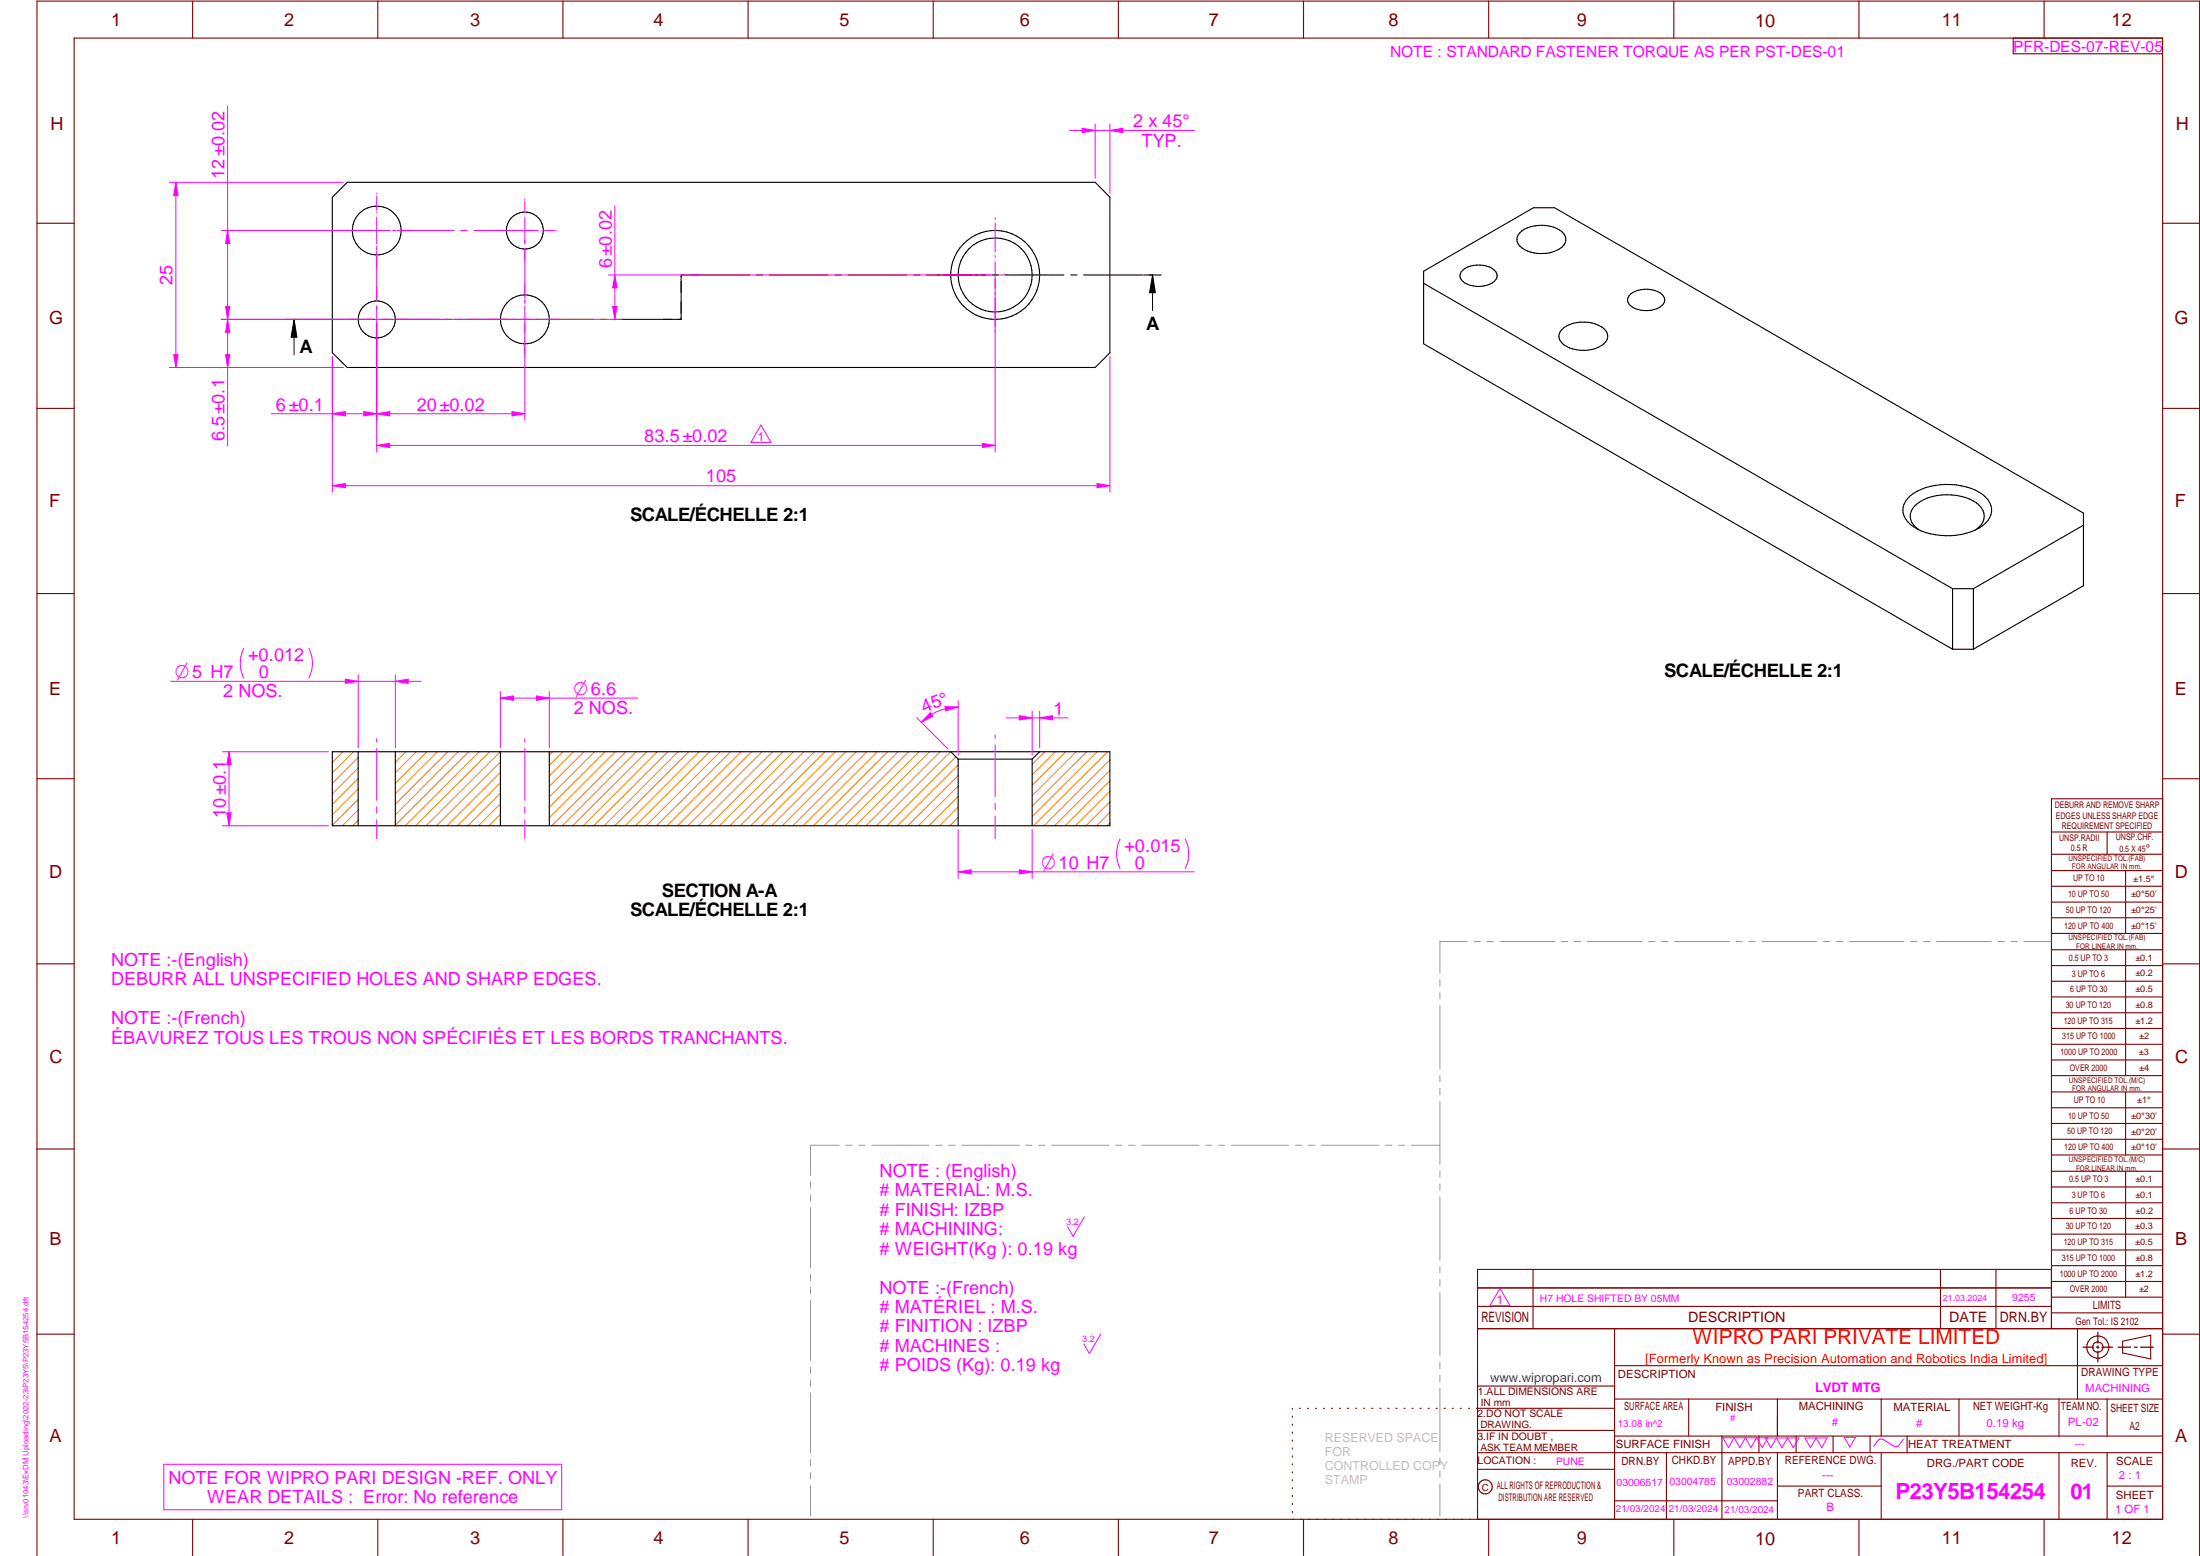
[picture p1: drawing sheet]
<svg xmlns="http://www.w3.org/2000/svg" width="594mm" height="420mm" viewBox="0 0 594 420" stroke-linecap="round" stroke-linejoin="round" font-family="sans-serif">
<g fill="none" stroke="#800000" stroke-width=".3">
<path d="M20 10.3h564v400h-564zM52 .3v10M102 .3v10M152 .3v10M202 .3v10M252 .3v10M302 .3v10M352 .3v10M402 .3v10M452 .3v10M502 .3v10M543.6 10.3v4.2h40.4"/>
<path d="M552 .3v10M10 60.3h10M584 60.3h10M10 110.3h10M584 110.3h10M10 160.3h10M584 160.3h10M10 210.3h10M584 215.7h-30v143.1M584 210.3h10M554 224.7h30M554 230.7h30"/>
<path d="M554 235.1h30M554 239.3h30M569 224.7v6M574 235.1v17M554 243.6h30M554 247.8h30M554 252.1h30M554 256.5h30M574 256.5v33.9M10 260.3h10M554 260.7h30M554 265h30"/>
<path d="M554 269.2h30M554 273.5h30M554 277.7h30M584 260.3h10M554 282h30M554 286.2h30M554 290.4h30M554 294.9h30M554 299.1h30M574 294.9v17M10 310.3h10M554 303.4h30"/>
<path d="M554 307.6h30M554 311.9h30M554 316.3h30M574 316.3v34M584 310.3h10M554 320.5h30M554 324.8h30M554 329h30M554 333.2h30M554 337.5h30M399 358.8h185M399 352.8h155"/>
<path d="M399 347.8h155M414 342.8v16M436 358.8v51.5M524 342.8v16M539 342.8v16M554 341.8h30M554 346h30M554 350.3h30M554 354.5h30M554 342.8h-155v67.5M561 358.8v19M10 360.3h10"/>
<path d="M399 374.3h37M436 368.8h148M436 377.8h148M456 377.8v10M480 377.8v10M508 377.8v10M529 377.8v10M556 377.8v10M569 377.8v10M573.2 362.2l7.6-1.6v6.3l-7.6-1.6zM584 360.3h10M349 380.3v.3"/>
<path d="M349 382.4v.3M349 384.6v.3M349 386.7v.3M349 388.8v.3M349 391v.3M349 393.1v.3M349 395.3v.3M349 397.4v.3M349 399.5v.3M350.9 380.3h.2M353.1 380.3h.2M355.2 380.3h.3"/>
<path d="M357.4 380.3h.3M359.6 380.3h.3M361.7 380.3h.3M363.9 380.3h.3M366.1 380.3h.3M368.3 380.3h.2M370.4 380.3h.3M372.6 380.3h.3M374.8 380.3h.3M376.9 380.3h.4M379.1 380.3h.3M381.3 380.3h.3"/>
<path d="M383.4 380.3h.4M385.6 380.3h.3M387.8 380.3h.3M390 380.3h.3M392.2 380.3h.3M394.3 380.3h.3M396.5 380.3h.3M398.7 380.3h37.3M399 386.2h37M399 396.7h37M436 387.8h148M450 392.3v18"/>
<path d="M465 387.8v22.5M475 387.8v4.5M480 392.3v18M485 387.8v4.5M495 387.8v4.5M505 387.8v4.5M508 392.3v18M515 387.8v4.5M556 392.3v18M569 392.3v18M584 392.3h-185M52 410.3v9.7"/>
<path d="M102 410.3v9.7M152 410.3v9.7M202 410.3v9.7M252 410.3v9.7M302 410.3v9.7M349 401.7v.3M349 403.8v.4M349 406v.3M349 408.1v.3M352 410.3v9.7M402 410.3v9.7M436 405.3h44"/>
<path d="M452 410.3v9.7M480 401.3h28M502 410.3v9.7M552 410.3v9.7M569 401.3h15M10 420v-419.7h584v419.7"/>
<circle cx="566.5" cy="363.8" r="2.99"/>
<circle cx="566.5" cy="363.7" r="1.41"/>
<circle cx="401.1" cy="401.5" r="1.9"/>
</g>
<path d="M566.5 359.7v3M562.5 363.8h2.9M566.1 363.8h.7M566.5 363.4v.7M566.5 364.9v2.8M567.6 363.8h2.9M572 363.8h3.4M576.3 363.8h.8M578 363.8h3.5" fill="none" stroke="#800000" stroke-width=".34"/>
<g fill="none" stroke="#949494" stroke-width=".27">
<path d="M396.2 254.3h-7.4v8.5M398.1 254.3h1.6M401.5 254.3h1.8M405 254.3h14.8M421.6 254.3h1.7M425.1 254.3h1.7M428.6 254.3h14.8M445.2 254.3h1.7M448.7 254.3h1.7M452.2 254.3h14.8M468.8 254.3h1.7M472.3 254.3h1.7"/>
<path d="M475.8 254.3h14.8M492.4 254.3h1.7M495.8 254.3h1.8M499.4 254.3h14.7M516 254.3h1.6M519.4 254.3h1.8M522.9 254.3h14.8M539.5 254.3h1.7M543 254.3h1.7M546.5 254.3h7.4M388.8 264.5v1.8M388.8 268.1v1.6"/>
<path d="M388.8 271.6v17M388.8 290.4v1.7M388.8 293.9v1.7M388.8 297.4v17M218.9 319.2v1.6M226.6 309.2h-7.7v8.1M228.4 309.2h1.7M231.9 309.2h1.7M235.4 309.2h15.5M252.7 309.2h1.7M256.2 309.2h1.7M259.7 309.2h15.5"/>
<path d="M277 309.2h1.7M280.5 309.2h1.7M284 309.2h15.5M301.2 309.2h1.8M304.8 309.2h1.7M308.3 309.2h15.5M325.5 309.2h1.7M329.1 309.2h1.6M332.6 309.2h15.4M349.8 309.2h1.7M353.3 309.2h1.7M356.8 309.2h15.5"/>
<path d="M374.1 309.2h1.7M377.6 309.2h1.7M381.1 309.2h7.7M388.8 316.2v1.7M388.8 319.7v1.7M218.9 322.6v1.8M218.9 326.1v16.2M388.8 323.2v17.1M218.9 344.1v1.8M218.9 347.6v1.7M218.9 351.2v16.1M388.8 342.1v1.6"/>
<path d="M388.8 345.6v1.7M388.8 349v17.1M218.9 369.1v1.7M218.9 372.6v1.8M218.9 376.1v16.2M388.8 367.9v1.7M388.8 371.4v1.7M388.8 374.9v17M218.9 394.1v1.8M218.9 397.6v1.7M388.8 393.7v1.7M388.8 397.2v1.7"/>
<path d="M218.9 401.2v8.1M388.8 400.7v8.6"/>
</g>
<g fill="none" stroke="#f0f" stroke-width=".27">
<path d="M101.7 52.2v.2M101.7 52.9v3.8M101.7 57.2v.2M101.7 58.6v7.2M141.7 53.8v.1M141.7 54.3v2.6M141.7 57.3v.1M141.7 58.6v7.2M268.7 58.8v.4M91.6 62.2h.3M92.4 62.2h3.8M96.7 62.2h.2"/>
<path d="M98.1 62.2h7.3M101.7 67.8v13.1M101.7 66.5v.9M106 62.2h.9M122.6 62.2h-15.3M124.4 62.2h1.7M127.9 62.2h17.4M141.7 67.1v.1M141.7 67.6v13.1M146.6 62.2h.1M147.1 62.2h2.6M150.1 62.2h.1"/>
<path d="M253.2 74.3h.5M254.8 74.3h7.7M263.5 74.3h.4M265.1 74.3h7.2M268.7 70.7v7.2M268.7 60.2v7.8M268.7 69v.4M268.7 79v.5M273.6 74.3h.4M275 74.3h7.7M283.8 74.3h.4M93.3 86.2h.1"/>
<path d="M93.8 86.2h2.6M96.8 86.2h.1M98.1 86.2h7.3M101.7 81.3v.1M101.7 82.6v7.2M101.7 91.1v.1M101.7 91.6v2.6M101.7 94.6v.1M106.5 86.2h.2M121 86.2h-13.9M122.8 86.2h1.7M126.3 86.2h11.1"/>
<path d="M138.1 86.2h7.2M141.7 82.6v7.2M141.7 91.1v.1M141.7 91.8v3.8M141.7 96.1v.3M141.7 81.1v.9M146.6 86.2h.1M147.3 86.2h3.8M151.6 86.2h.2M268.7 80.5v7.7M268.7 89.2v.5M292.8 328.6l-3 5.2-1.5-2.6"/>
<path d="M297.2 360.3l-3 5.2-1.5-2.6M44.2 395.4h107.5v12.3h-107.5zM465.2 388.2h12.2l-1.5 2.7-1.6-2.7-1.5 2.7-1.5-2.7-1.5 2.7-1.5-2.7-1.5 2.7zM476.7 388.3h9.1l-1.6 2.6-1.5-2.6-1.5 2.6-1.5-2.6-1.5 2.6zM487.4 388.3h6l-1.5 2.6-1.5-2.6-1.5 2.6zM498 388.1h3.1l-1.6 2.6zM514 388.6l-1.1 1.5a1.2 1.2 0 0 1-1.8 .3l-1.8-1.2a1.55 1.55 0 0 0-1.6-.6 1.55 1.55 0 0 0-1.2 1.1l-.5 .9"/>
</g>
<g fill="none" stroke="#000" stroke-width=".3">
<path d="M93.8 49.2h201.9l4 4.1v41.9l-4 4h-201.9l-4.1-3.9v-42zM384.4 76.5l142.9 82.5M395 72.9a7.1 7.1 0 0 1 8.9 .5 2.24 2.24 0 0 1-1.6 3.4 7.5 7.5 0 0 1-7.3-.8 1.9 1.9 0 0 1 0-3.1zM410.4 62.9a9.5 9.5 0 0 1 10-1.2 3.2 3.2 0 0 1 2.2 3.9 7.2 7.2 0 0 1-7.1 2.9 6.2 6.2 0 0 1-5.8-3.2 2.42 2.42 0 0 1 .7-2.4zM440.3 79.5a7.3 7.3 0 0 1 8.5 0 2.02 2.02 0 0 1-.6 3.4 7.5 7.5 0 0 1-7.9-.4 1.91 1.91 0 0 1 0-3zM421.7 89a9.4 9.4 0 0 1 11.4-.3 2.66 2.66 0 0 1-.6 4.6 9.5 9.5 0 0 1-10.8-.8 2.41 2.41 0 0 1 0-3.5zM515.1 134.6a15 15 0 0 1 11.8-3.7 13.6 13.6 0 0 1 9.9 4.1 4.7 4.7 0 0 1-1.4 6.9 18 18 0 0 1-18.6 .3 4.9 4.9 0 0 1-2.2-6.9zM527.3 159h5.6M527.3 159v16.3M532.9 159v16.3M533.5 143a4.1 4.1 0 0 0 .2-7.2 15.1 15.1 0 0 0-15.9 .2 4 4 0 0 0 .3 7M562.6 141.8l-29.7 17.2"/>
<path d="M527.3 175.3h5.6M532.9 175.3l29.7-17.1v-19.6l-142.8-82.5h-5.7l-29.7 17.1v19.6l142.9 82.5"/>
<circle cx="101.7" cy="62.2" r="6.6"/>
<circle cx="141.7" cy="62.2" r="5"/>
<circle cx="268.7" cy="74.2" r="10"/>
<circle cx="268.7" cy="74.3" r="12"/>
<circle cx="101.8" cy="86.2" r="5"/>
<circle cx="141.7" cy="86.2" r="6.6"/>
</g>
<g fill="none" stroke="#000" stroke-width=".27">
<path d="M202.5 74.3h-18.6v11.9h-18.3M204.3 74.3h1.7M207.8 74.3h15.9M225.5 74.3h1.7M229 74.3h15.9M246.7 74.3h1.7M250.2 74.3h15.9M267.9 74.3h1.7M271.4 74.3h15.9M289.1 74.3h1.7M292.6 74.3h16M308.8 74.3h4.8"/>
<path d="M311.2 74.3l.8 4.7h-1.6zM311.2 74.3v9.6M77 86.2h4.8M79.4 86.2v9.6M79.4 86.2l.8 4.9h-1.6zM82 86.2h15.6M99.4 86.2h1.7M102.9 86.2h15.6M120.3 86.2h1.7M123.8 86.2h15.6M141.2 86.2h1.8M144.7 86.2h15.7"/>
<path d="M162.1 86.2h1.8"/>
</g>
<path d="M311.2 74.3l.8 4.7h-1.6zM79.4 86.2l.8 4.9h-1.6z" fill="#000"/>
<g fill="none" stroke="#ff8000" stroke-width=".27">
<path d="M149.2 203l-.9 .8M152 203l-3.7 3.7M154.8 203l-6.5 6.5M157.7 203l-9.4 9.3M160.5 203l-12.2 12.2M163.4 203l-15.1 15M166.2 203l-17.9 17.8M169 203l-20 20M171.8 203l-20 20M174.7 203l-20.1 20M177.5 203l-20 20M180.3 203l-20 20"/>
<path d="M183.1 203l-20 20M186 203l-20 20M188.8 203l-20 20M191.6 203l-20 20M194.5 203l-20.1 20M197.3 203l-20 20M200.1 203l-20 20M202.9 203l-19.9 20M205.8 203l-20 20M208.6 203l-20 20M211.4 203l-20 20M214.2 203l-19.9 20"/>
<path d="M217.1 203l-20 20M219.9 203l-20 20M222.8 203l-20.1 20M225.6 203l-20 20M228.4 203l-20 20M231.2 203l-20 20M234.1 203l-20 20M236.9 203l-20 20M239.7 203l-20 20M242.5 203l-20 20M245.4 203l-20 20M248.2 203l-20 20"/>
<path d="M251 203l-20 20M253.9 203l-20.1 20M256.7 203l-20 20M258.1 204.4l-18.6 18.6M258.7 217.9l-5 5.1M258.7 215.1l-7.9 7.9M258.7 212.3l-10.7 10.7M258.7 209.4l-13.6 13.6M258.7 206.6l-16.3 16.4M282.1 203l-3.4 3.4M285 203l-6.3 6.2M287.8 203l-9.1 9"/>
<path d="M290.6 203l-11.9 11.9M293.4 203l-14.7 14.7M296.3 203l-17.6 17.5M299.1 203l-20 20M299.7 219.3l-3.6 3.7M299.7 216.5l-6.5 6.5M299.7 213.7l-9.3 9.3M299.7 210.8l-12.1 12.2M299.7 208l-14.9 15M299.7 205.2l-17.8 17.8M258.7 220.7l-2.2 2.3M299.7 222.2l-.8 .8"/>
</g>
<g fill="none" stroke="#ff8000" stroke-width=".27">
<path d="M89.8 203h-.1M92.6 203l-2.9 2.9M95.5 203l-5.8 5.7M96.7 204.6l-7 6.9M96.7 207.3l-7 7.1M96.7 210.2l-7 7M96.7 213l-7 7M96.7 215.9l-7 6.9M96.7 218.7l-4.3 4.3M109.6 203l-2.8 2.9M112.4 203l-5.6 5.7M115.3 203l-8.5 8.5"/>
<path d="M118.1 203l-11.3 11.3M120.9 203l-14.1 14.2M123.7 203l-16.9 17M126.6 203l-19.8 19.8M129.4 203l-20 20M132.2 203l-20 20M135.1 203l-20 20M135.1 205.7l-17.2 17.3M135.1 208.6l-14.4 14.4M135.1 211.4l-11.5 11.6M135.1 214.2l-8.7 8.8M135.1 217l-5.9 6"/>
<path d="M135.1 219.9l-3.1 3.1M96.7 221.5l-1.5 1.5M135.1 222.7l-.2 .3"/>
</g>
<path d="M89.7 203h210v20h-210zM96.7 203v20M106.8 203v20M135.1 203v20M148.3 203v20M256.7 203l2 2M258.7 205v18M258.7 205h20M278.7 205v18M280.7 203l-2 2" fill="none" stroke="#000" stroke-width=".3"/>
<path d="M59.7 86.2h41M59.7 99.2h33M60.9 95.8h1.2l-.6 3.4z" fill="none" stroke="#f0f" stroke-width=".27"/>
<path d="M60.9 95.8h1.2l-.6 3.4z" fill="#f0f"/>
<path d="M61.5 86.2l.6 3.5h-1.2z" fill="none" stroke="#f0f" stroke-width=".27"/>
<path d="M61.5 86.2l.6 3.5h-1.2z" fill="#f0f"/>
<path d="M61.5 86.2v34.2M89.7 96.3v17.2M101.7 87.3v26.2M89.7 111.7l3.6-.6v1.2z" fill="none" stroke="#f0f" stroke-width=".27"/>
<path d="M89.7 111.7l3.6-.6v1.2z" fill="#f0f"/>
<path d="M98.2 111.1l3.5 .6-3.5 .6z" fill="none" stroke="#f0f" stroke-width=".27"/>
<path d="M98.2 111.1l3.5 .6-3.5 .6z" fill="#f0f"/>
<path d="M101.7 87.3v26.2M141.7 87.3v26.2M73.3 111.7h28.4M101.7 111.7l3.5-.6v1.2z" fill="none" stroke="#f0f" stroke-width=".27"/>
<path d="M101.7 111.7l3.5-.6v1.2z" fill="#f0f"/>
<path d="M138.3 111.1l3.4 .6-3.4 .6z" fill="none" stroke="#f0f" stroke-width=".27"/>
<path d="M138.3 111.1l3.4 .6-3.4 .6z" fill="#f0f"/>
<path d="M59.7 62.2h41M59.7 86.2h41M60.9 82.8h1.2l-.6 3.4zM101.7 111.7h40" fill="none" stroke="#f0f" stroke-width=".27"/>
<path d="M60.9 82.8h1.2l-.6 3.4z" fill="#f0f"/>
<path d="M61.5 62.2l.6 3.5h-1.2z" fill="none" stroke="#f0f" stroke-width=".27"/>
<path d="M61.5 62.2l.6 3.5h-1.2z" fill="#f0f"/>
<path d="M61.5 28.6v57.6M45.7 49.2h47M47.5 49.2l.6 3.5h-1.2zM45.7 99.2h47" fill="none" stroke="#f0f" stroke-width=".27"/>
<path d="M47.5 49.2l.6 3.5h-1.2z" fill="#f0f"/>
<path d="M46.9 95.8h1.2l-.6 3.4z" fill="none" stroke="#f0f" stroke-width=".27"/>
<path d="M46.9 95.8h1.2l-.6 3.4z" fill="#f0f"/>
<path d="M295.7 33.5v14.7M299.7 35.2l3.5-.6v1.2zM299.7 33.5v18.7M47.5 49.2v50" fill="none" stroke="#f0f" stroke-width=".27"/>
<path d="M299.7 35.2l3.5-.6v1.2z" fill="#f0f"/>
<path d="M292.2 34.6l3.5 .6-3.5 .6z" fill="none" stroke="#f0f" stroke-width=".27"/>
<path d="M292.2 34.6l3.5 .6-3.5 .6z" fill="#f0f"/>
<path d="M288.7 35.2h33.9M268.7 75.3v46.7M101.7 87.3v34.7M101.7 120.3l3.5-.6v1.2z" fill="none" stroke="#f0f" stroke-width=".27"/>
<path d="M101.7 120.3l3.5-.6v1.2z" fill="#f0f"/>
<path d="M265.3 119.7l3.4 .6-3.4 .6z" fill="none" stroke="#f0f" stroke-width=".27"/>
<path d="M265.3 119.7l3.4 .6-3.4 .6z" fill="#f0f"/>
<path d="M89.7 96.3v36.6M299.7 96.3v36.6M89.7 131.1l3.6-.5v1.1zM101.7 120.3h167" fill="none" stroke="#f0f" stroke-width=".27"/>
<path d="M89.7 131.1l3.6-.5v1.1z" fill="#f0f"/>
<path d="M296.2 130.6l3.5 .5-3.5 .6z" fill="none" stroke="#f0f" stroke-width=".27"/>
<path d="M296.2 130.6l3.5 .5-3.5 .6z" fill="#f0f"/>
<path d="M164.3 74.3h103.4M102.8 86.2h65M165.4 82.8h1.2l-.6 3.4zM89.7 131.1h210" fill="none" stroke="#f0f" stroke-width=".27"/>
<path d="M165.4 82.8h1.2l-.6 3.4z" fill="#f0f"/>
<path d="M166 74.3l.6 3.4h-1.2z" fill="none" stroke="#f0f" stroke-width=".27"/>
<path d="M166 74.3l.6 3.4h-1.2z" fill="#f0f"/>
<g fill="none" stroke="#f0f" stroke-width=".27">
<path d="M166 55.5v30.7M101.7 199.5v.8M141.7 199.5v.8M268.7 198.5v.8M60.1 203h28.6M61.8 203l.6 3.5h-1.2zM101.7 202.1v14M101.7 217.8v1.8M141.7 202.1v14M141.7 217.8v1.8M268.7 201.1v14M268.7 216.9v1.7"/>
<path d="M60.1 223h28.6M101.7 221.4v5.1M141.7 221.4v5.1M268.7 220.4v6.1"/>
</g>
<path d="M61.8 203l.6 3.5h-1.2z" fill="#f0f"/>
<path d="M61.2 219.5h1.2l-.6 3.5z" fill="none" stroke="#f0f" stroke-width=".27"/>
<path d="M61.2 219.5h1.2l-.6 3.5z" fill="#f0f"/>
<path d="M65.8 175a9 9 0 0 0 0 8.1M83.4 175a9 9 0 0 1 0 8.1M93.3 183.4l3.4 .6-3.4 .5zM96.7 182.2v19.7M106.8 182.2v19.7M61.8 203v20" fill="none" stroke="#f0f" stroke-width=".27"/>
<path d="M93.3 183.4l3.4 .6-3.4 .5z" fill="#f0f"/>
<path d="M106.8 184l3.4-.6v1.1z" fill="none" stroke="#f0f" stroke-width=".27"/>
<path d="M106.8 184l3.4-.6v1.1z" fill="#f0f"/>
<path d="M46.1 184h67.6M135.1 188.5l3.5-.6v1.2zM135.1 186.7v15.2M148.3 186.7v15.2" fill="none" stroke="#f0f" stroke-width=".27"/>
<path d="M135.1 188.5l3.5-.6v1.2z" fill="#f0f"/>
<path d="M144.9 187.9l3.4 .6-3.4 .6z" fill="none" stroke="#f0f" stroke-width=".27"/>
<path d="M144.9 187.9l3.4 .6-3.4 .6z" fill="#f0f"/>
<path d="M135.1 188.5h37.1M258.7 235.4l3.5-.5v1.1zM258.7 224v13.2M278.7 224v13.2M302.5 226.5a9 9 0 0 0 0 8.1M320 226.5a9 9 0 0 1 0 8.1" fill="none" stroke="#f0f" stroke-width=".27"/>
<path d="M258.7 235.4l3.5-.5v1.1z" fill="#f0f"/>
<path d="M275.2 234.9l3.5 .5-3.5 .6z" fill="none" stroke="#f0f" stroke-width=".27"/>
<path d="M275.2 234.9l3.5 .5-3.5 .6z" fill="#f0f"/>
<path d="M275.2 193.3l3.5 .5-3.5 .6zM278.7 192.1v11.8M280.7 192.1v9.8M258.7 235.4h63.8" fill="none" stroke="#f0f" stroke-width=".27"/>
<path d="M275.2 193.3l3.5 .5-3.5 .6z" fill="#f0f"/>
<path d="M280.7 193.8l3.5-.5v1.1z" fill="none" stroke="#f0f" stroke-width=".27"/>
<path d="M280.7 193.8l3.5-.5v1.1z" fill="#f0f"/>
<path d="M247.6 193.8l8.4 8.4M255.2 190.8l3.5 .1-3.4 1zM258.7 189.2v14.7M271.7 193.8h16.8" fill="none" stroke="#f0f" stroke-width=".27"/>
<path d="M255.2 190.8l3.5 .1-3.4 1z" fill="#f0f"/>
<path d="M251.2 192.4l.7 1-3.1 1.6z" fill="none" stroke="#f0f" stroke-width=".27"/>
<path d="M251.2 192.4l.7 1-3.1 1.6z" fill="#f0f"/>
<path d="M205.5 114.8l2.7 4.7h-5.4zM258.7 190.9a14.3 14.3 0 0 0-9.9 4.1M405 347.9l2.7 4.7h-5.4z" fill="none" stroke="#f0f" stroke-width=".27"/>
<text font-size="6" fill="#f0f" x="511.8" y="404.8">P23Y5B154254</text>
<text font-size="5.9" fill="#f0f" x="559.1" y="404.7">01</text>
<text font-size="5.6" fill="#f00" x="457" y="363">WIPRO PARI PRIVATE LIMITED</text>
<g font-size="5.4" fill="#f0f">
<text x="47.2" y="183.1">O5 H7</text>
<text x="154.8" y="187.6">O6.6</text>
<text x="281.2" y="234.6">O10 H7</text>
</g>
<g font-size="5">
<text x="309.5" y="89.1">A</text>
<text x="80.9" y="95.2">A</text>
<text x="170.1" y="140.7">SCALE/ÉCHELLE 2:1</text>
<text x="449.4" y="182.9">SCALE/ÉCHELLE 2:1</text>
<text x="178.7" y="242.1">SECTION A-A</text>
<text x="170.1" y="247.4">SCALE/ÉCHELLE 2:1</text>
</g>
<g font-size="4.9" fill="#800000">
<text x="30" y="6.9">1</text>
<text x="76.7" y="6.9">2</text>
<text x="127" y="6.9">3</text>
<text x="176.5" y="6.9">4</text>
<text x="226.7" y="6.9">5</text>
<text x="275.4" y="6.9">6</text>
<text x="326.4" y="6.9">7</text>
<text x="375" y="6.9">8</text>
<text x="425.8" y="6.9">9</text>
<text x="473.9" y="7.3">10</text>
<text x="524.3" y="6.9">11</text>
<text x="570.2" y="6.9">12</text>
<text x="13.6" y="35.1">H</text>
<text x="587.6" y="35.1">H</text>
<text x="13.2" y="87.5">G</text>
<text x="587.2" y="87.5">G</text>
<text x="13.2" y="137">F</text>
<text x="587.2" y="137">F</text>
<text x="13.2" y="187.6">E</text>
<text x="587.2" y="187.6">E</text>
<text x="13.2" y="237">D</text>
<text x="587.2" y="237">D</text>
<text x="13.4" y="287.1">C</text>
<text x="587.4" y="287.1">C</text>
<text x="13.4" y="336.2">B</text>
<text x="587.4" y="336.2">B</text>
<text x="13.4" y="389.3">A</text>
<text x="587.4" y="389.3">A</text>
<text x="30" y="416.9">1</text>
<text x="76.7" y="416.9">2</text>
<text x="127" y="416.9">3</text>
<text x="176.5" y="416.9">4</text>
<text x="226.7" y="416.9">5</text>
<text x="275.4" y="416.9">6</text>
<text x="326.4" y="416.9">7</text>
<text x="375" y="416.9">8</text>
<text x="425.8" y="416.9">9</text>
<text x="473.9" y="417.3">10</text>
<text x="524.3" y="416.9">11</text>
<text x="570.2" y="416.9">12</text>
</g>
<g font-size="4.9" fill="#f0f">
<text x="306" y="34.3">2 x 45°</text>
<text x="308.3" y="39.6">TYP.</text>
<text x="60.6" y="48.3" transform="rotate(-90 60.6 48.3)">12±0.02</text>
<text x="46.6" y="77" transform="rotate(-90 46.6 77)">25</text>
<text x="165.2" y="72.4" transform="rotate(-90 165.2 72.4)">6±0.02</text>
<text x="74.5" y="110.9">6±0.1</text>
<text x="112.5" y="110.9">20±0.02</text>
<text x="60.6" y="119.2" transform="rotate(-90 60.6 119.2)">6.5±0.1</text>
<text x="174" y="119.4">83.5±0.02</text>
<text x="190.6" y="130.3">105</text>
<text x="67" y="178.6">+0.012</text>
<text x="69.9" y="183.1">0</text>
<text x="60.3" y="188.3">2 NOS.</text>
<text x="154.9" y="192.9">2 NOS.</text>
<text x="249.6" y="192.6" transform="rotate(-22 249.6 192.6)">45°</text>
<text x="284.5" y="193">1</text>
<text x="61" y="220.8" transform="rotate(-90 61 220.8)">10±0.1</text>
<text x="303.7" y="230">+0.015</text>
<text x="306.5" y="234.6">0</text>
<text x="30" y="260.8">NOTE :-(English)</text>
<text x="30" y="266.1">DEBURR ALL UNSPECIFIED HOLES AND SHARP EDGES.</text>
<text x="30" y="276.6">NOTE :-(French)</text>
<text x="30" y="281.8">ÉBAVUREZ TOUS LES TROUS NON SPÉCIFIÉS ET LES BORDS TRANCHANTS.</text>
<text x="237.5" y="317.8">NOTE : (English)</text>
<text x="237.5" y="323"># MATERIAL: M.S.</text>
<text x="237.5" y="328.3"># FINISH: IZBP</text>
<text x="237.5" y="333.5"># MACHINING:</text>
<text x="237.5" y="338.8"># WEIGHT(Kg ): 0.19 kg</text>
<text x="237.5" y="349.3">NOTE :-(French)</text>
<text x="237.5" y="354.5"># MATÉRIEL : M.S.</text>
<text x="237.5" y="359.8"># FINITION : IZBP</text>
<text x="237.5" y="365"># MACHINES :</text>
<text x="237.5" y="370.3"># POIDS (Kg): 0.19 kg</text>
<text x="45.5" y="400.6">NOTE FOR WIPRO PARI DESIGN -REF. ONLY</text>
<text x="55.9" y="405.9">WEAR DETAILS : Error: No reference</text>
</g>
<g font-size="4.2" fill="#f0f">
<text x="375.4" y="15.4">NOTE : STANDARD FASTENER TORQUE AS PER PST-DES-01</text>
<text x="543.6" y="14">PFR-DES-07-REV-05</text>
</g>
<g font-size="3.9" fill="#800000">
<text x="400" y="357.1">REVISION</text>
<text x="455.9" y="357.1">DESCRIPTION</text>
<text x="526.4" y="357.1">DATE</text>
<text x="540" y="357.1">DRN.BY</text>
</g>
<text font-size="3.6" fill="#f0f" x="490.1" y="375.8">LVDT MTG</text>
<text font-size="3.5" fill="#f00" x="444.3" y="368">[Formerly Known as Precision Automation and Robotics India Limited]</text>
<text font-size="3.5" fill="#00f" x="402.4" y="373.3">www.wipropari.com</text>
<g font-size="3.4" fill="#f0f">
<text x="204.5" y="119.1">1</text>
<text x="404.1" y="352.2">1</text>
</g>
<g font-size="3.4" fill="#c0c0c0">
<text x="357.8" y="389.5">RESERVED SPACE</text>
<text x="357.8" y="393.3">FOR</text>
<text x="357.8" y="397">CONTROLLED COPY</text>
<text x="357.8" y="400.8">STAMP</text>
</g>
<g font-size="3.1" fill="#800000">
<text x="565.1" y="353.5">LIMITS</text>
<text x="562" y="371.7">DRAWING TYPE</text>
<text x="436.9" y="372.1">DESCRIPTION</text>
<text x="438.6" y="380.8">SURFACE AREA</text>
<text x="463.2" y="380.9">FINISH</text>
<text x="485.7" y="380.8">MACHINING</text>
<text x="511.3" y="380.9">MATERIAL</text>
<text x="532.8" y="380.7">NET WEIGHT-Kg</text>
<text x="556.5" y="380.7">TEAM NO.</text>
<text x="569.9" y="381.2">SHEET SIZE</text>
<text x="575" y="386.1">A2</text>
<text x="436.3" y="391">SURFACE FINISH</text>
<text x="437.8" y="395.5">DRN.BY</text>
<text x="451.4" y="395.4">CHKD.BY</text>
<text x="466.6" y="395.5">APPD.BY</text>
<text x="482" y="395.4">REFERENCE DWG.</text>
<text x="515.3" y="391.1">HEAT TREATMENT</text>
<text x="571.4" y="395.6">SCALE</text>
<text x="520.4" y="396.2">DRG./PART CODE</text>
<text x="559.2" y="396.1">REV.</text>
<text x="485.5" y="404.3">PART CLASS.</text>
<text x="571.4" y="404.7">SHEET</text>
</g>
<g font-size="3.1" fill="#f0f">
<text x="563.1" y="375.9">MACHINING</text>
<text x="494.6" y="385.1">#</text>
<text x="517.4" y="385.3">#</text>
<text x="536.4" y="385.3">0.19 kg</text>
<text x="558.4" y="385.1">PL-02</text>
<text x="492.1" y="399.4">---</text>
<text x="572.2" y="399.5">2 : 1</text>
<text x="493.2" y="407.9">B</text>
<text x="571.2" y="408.4">1 OF 1</text>
</g>
<text font-size="3" fill="#800000" x="579.5" y="230.1">°</text>
<g font-size="2.8" fill="#f0f">
<text x="415.8" y="351.5">H7 HOLE SHIFTED BY 05MM</text>
<text x="543.4" y="351.4">9255</text>
<text x="420.2" y="395.6">PUNE</text>
<text x="436.5" y="401.2">03006517</text>
<text x="450.8" y="400.9">03004785</text>
<text x="466.3" y="401">03002882</text>
</g>
<g font-size="2.8" fill="#800000">
<text x="560.4" y="357.7">Gen Tol.: IS 2102</text>
<text x="399.1" y="376.6">1.ALL DIMENSIONS ARE</text>
<text x="399" y="382.7">2.DO NOT SCALE</text>
<text x="399" y="388.7">3.IF IN DOUBT ,</text>
<text x="399" y="395.4">LOCATION :</text>
<text x="404.2" y="402">ALL RIGHTS OF REPRODUCTION &amp;</text>
<text x="404.7" y="405.4">DISTRIBUTION ARE RESERVED</text>
</g>
<g font-size="2.7" fill="#800000">
<text x="399.9" y="379.7">IN mm</text>
<text x="399.7" y="385.7">DRAWING.</text>
<text x="399.7" y="391.8">ASK TEAM MEMBER</text>
<text x="400.1" y="402.5">C</text>
</g>
<g font-size="2.7" fill="#f0f">
<text x="436.9" y="385.4">13.08 in^2</text>
<text x="436.4" y="408.3">21/03/2024</text>
<text x="450.6" y="408.4">21/03/2024</text>
<text x="465.7" y="408.5">21/03/2024</text>
</g>
<g font-size="2.5" fill="#800000">
<text x="554.9" y="218.3">DEBURR AND REMOVE SHARP</text>
<text x="555.2" y="221">EDGES UNLESS SHARP EDGE</text>
<text x="556.1" y="227.1">UNSP.RADII</text>
<text x="556.8" y="223.8">REQUIREMENT SPECIFIED</text>
<text x="571.4" y="226.9">UNSP.CHF.</text>
<text x="559.2" y="229.9">0.5 R</text>
<text x="572.3" y="230.1">0.5 X 45</text>
<text x="559.8" y="238">UP TO 10</text>
<text x="576.1" y="238.1">±1.5°</text>
<text x="558.5" y="242.2">10 UP TO 50</text>
<text x="575.5" y="242.3">±0°50'</text>
<text x="557.4" y="250.7">120 UP TO 400</text>
<text x="557.9" y="246.5">50 UP TO 120</text>
<text x="575.5" y="250.7">±0°15'</text>
<text x="575.5" y="246.5">±0°25'</text>
<text x="558.7" y="259.4">0.5 UP TO 3</text>
<text x="559.5" y="263.7">3 UP TO 6</text>
<text x="576.6" y="263.6">±0.2</text>
<text x="576.6" y="259.4">±0.1</text>
<text x="559" y="267.9">6 UP TO 30</text>
<text x="576.6" y="267.9">±0.5</text>
<text x="557.8" y="272.2">30 UP TO 120</text>
<text x="576.6" y="272.2">±0.8</text>
<text x="556.9" y="280.7">315 UP TO 1000</text>
<text x="557.3" y="276.4">120 UP TO 315</text>
<text x="576.6" y="276.4">±1.2</text>
<text x="577.7" y="280.7">±2</text>
<text x="556.4" y="284.9">1000 UP TO 2000</text>
<text x="577.6" y="284.9">±3</text>
<text x="558.9" y="289.2">OVER 2000</text>
<text x="577.7" y="289.3">±4</text>
<text x="560" y="297.9">UP TO 10</text>
<text x="577.1" y="297.9">±1°</text>
<text x="558.5" y="302.1">10 UP TO 50</text>
<text x="575.5" y="302.1">±0°30'</text>
<text x="557.4" y="310.6">120 UP TO 400</text>
<text x="558.2" y="306.3">50 UP TO 120</text>
<text x="575.5" y="310.6">±0°10'</text>
<text x="575.5" y="306.4">±0°20'</text>
<text x="558.8" y="319.2">0.5 UP TO 3</text>
<text x="559.4" y="323.4">3 UP TO 6</text>
<text x="576.6" y="319.2">±0.1</text>
<text x="576.6" y="323.5">±0.1</text>
<text x="558.9" y="327.7">6 UP TO 30</text>
<text x="576.7" y="327.7">±0.2</text>
<text x="557.8" y="332">30 UP TO 120</text>
<text x="576.6" y="332">±0.3</text>
<text x="556.8" y="340.5">315 UP TO 1000</text>
<text x="557.3" y="336.3">120 UP TO 315</text>
<text x="576.6" y="336.3">±0.5</text>
<text x="576.6" y="340.5">±0.8</text>
<text x="556.2" y="344.7">1000 UP TO 2000</text>
<text x="576.6" y="344.7">±1.2</text>
<text x="558.9" y="349">OVER 2000</text>
<text x="577.6" y="349">±2</text>
</g>
<g font-size="2.5" fill="#f0f">
<text x="287.9" y="330.8">3.2</text>
<text x="292.3" y="362.4">3.2</text>
<text x="467.2" y="383.8">#</text>
<text x="560.4" y="390.7">---</text>
</g>
<text font-size="2.4" fill="#f0f" x="524.7" y="351.2">21.03.2024</text>
<g font-size="2.1" fill="#800000">
<text x="558.5" y="232.4">UNSPECIFIED TOL.(FAB)</text>
<text x="559.5" y="234.7">FOR ANGULAR IN mm.</text>
<text x="558.6" y="253.9">UNSPECIFIED TOL.(FAB)</text>
<text x="560.7" y="256.3">FOR LINEAR IN mm.</text>
<text x="558.7" y="292.3">UNSPECIFIED TOL.(M/C)</text>
<text x="559.6" y="294.7">FOR ANGULAR IN mm.</text>
<text x="558.7" y="313.7">UNSPECIFIED TOL.(M/C)</text>
<text x="560.6" y="316.1">FOR LINEAR IN mm.</text>
</g>
<text font-size="2.1" fill="#f0f" x="7.7" y="409.8" transform="rotate(-90 7.7 409.8)">\\srv01043\ExDM Uploading\2022-23\P23Y5\P23Y5B154254.dft</text>
</svg>
